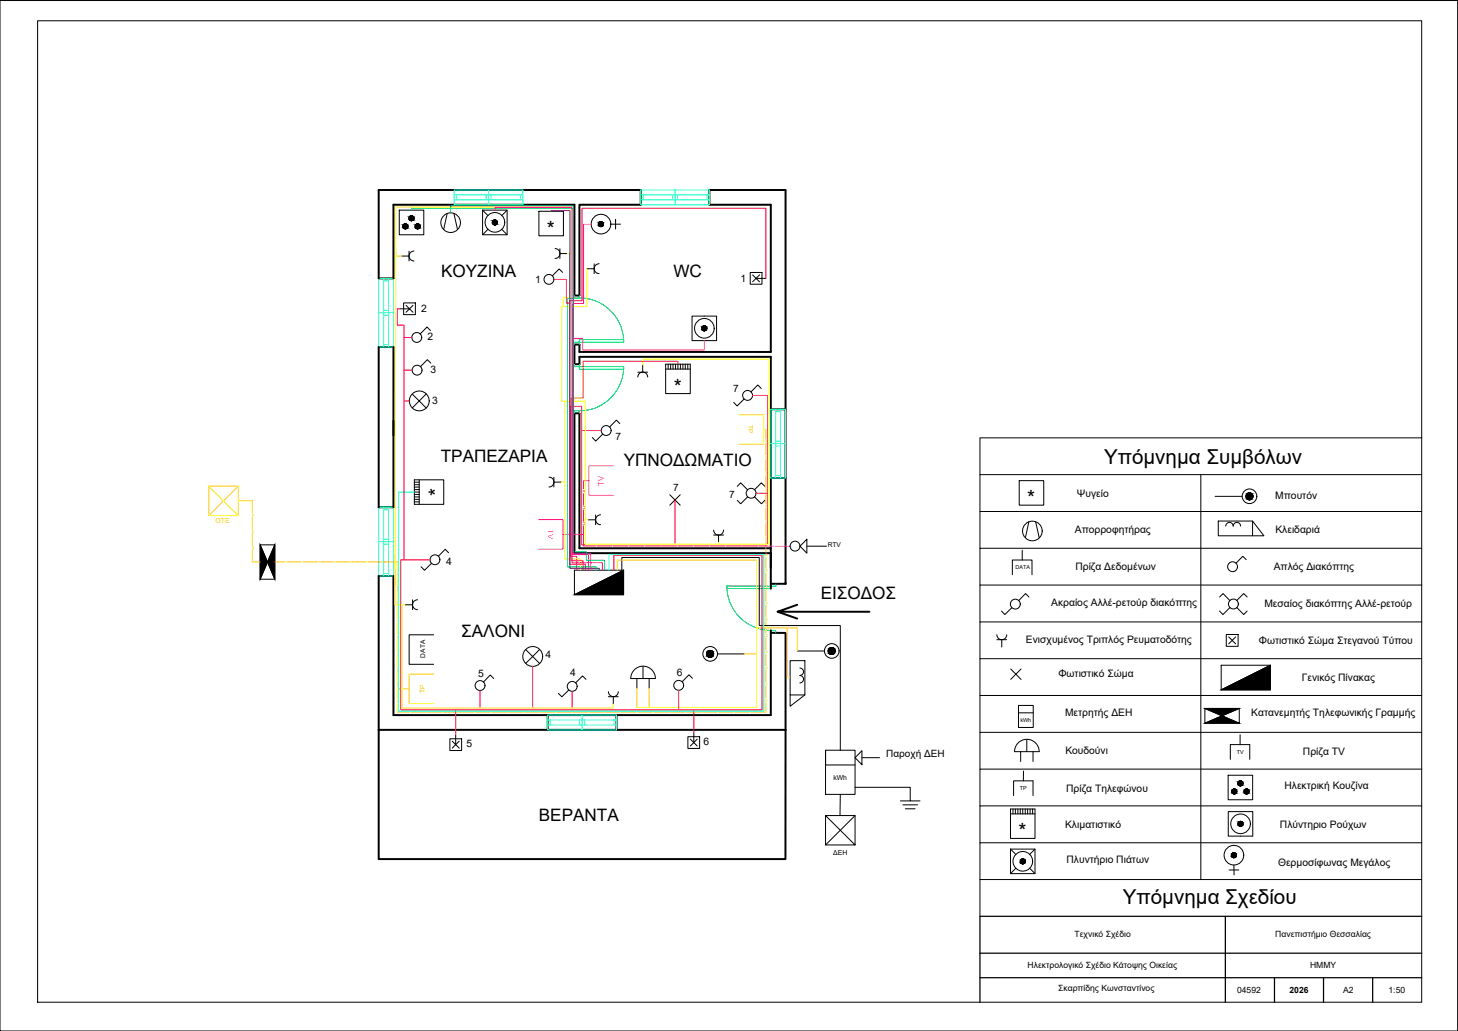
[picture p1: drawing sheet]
<svg xmlns="http://www.w3.org/2000/svg" width="594mm" height="420mm" viewBox="0 0 594 420" stroke-linecap="round" stroke-linejoin="round" font-family="sans-serif">
<!-- layer: plaisio -->
<path d="M0 .2h593.9v420h-593.9zM15.3 8.5h564v399.9h-564z" fill="none" stroke="#000" stroke-width=".41"/>
<!-- layer: walls -->
<g fill="none" stroke="#000" stroke-width=".8">
<path d="M154.3 77.4h106.8v6h-25v37h-2v-37h-73.8v30.1h-6zM154.3 141.4h6v65.3h-6zM314.1 166.8h6M314.1 194.8h6M314.1 223.4h-78v-55h-2v57h80M314.2 237.9h6M320.1 237.9v-160.5h-31v6h25v60h-78v-3h-2v8h2v-3h78v94.5M314.1 257.9h6v39.5M314.1 256.9v34.5h-153.8v-56.7h-6v62.7M316.9 249.3l7.9 2.8M324.8 246.5l-7.9 2.8h37.3M154.3 297.4v52.7h165.7l.1-52.7"/>
<path d="M154.3 297.4h165.8M223.2 291.4v6M251.2 291.4v6"/>
</g>
<!-- layer: opening -->
<path d="M234.1 120.4v1.1h2v-1.1M236.1 138.4h18v1h-18zM236.1 121.4a18 18 0 0 1 18 18M234.1 148.4v1h2v-1M234.1 140.4v-1h2v1M236.1 149.4h18v1.1h-18zM254.1 149.4a18 18 0 0 1-18 18M234.1 168.4v-1h2v1M296.2 238.8l18 .1v1l-18-.1zM296.2 238.8a18 18 0 0 0 17.9 18.1M314.2 237.9v1h2v-1M314.1 257.9v-1h2v1" fill="none" stroke="#0f0" stroke-width=".41"/>
<!-- layer: windows -->
<g fill="none" stroke="#0ff" stroke-width=".41">
<path d="M185.1 77.4h28v6h-28zM185.1 79.4h28M186.1 79.4v2M198.1 79.4v2M199.1 77.4v6M200.1 79.4v2M212.1 79.4v2M261.1 77.4h28v6h-28zM261.1 79.4h28M262.1 79.4v2M274.1 79.4v2M275.1 77.4v6"/>
<path d="M276.1 79.4v2M288.1 79.4v2M185.1 81.4h28M261.1 81.4h28M154.3 113.5h6v27.9h-6zM156.3 113.5v27.9M156.3 114.4h2M158.3 113.5v27.9M154.3 127.4h6M156.3 126.4h2M156.3 128.4h2M156.3 140.4h2"/>
<path d="M314.1 166.8h6v28h-6zM316.1 167.8h2M316.1 166.8v28M316.1 179.8h2M318.1 166.8v28M314.1 180.8h6M316.1 193.8h2M316.1 181.8h2M154.3 206.7h6v28h-6zM156.3 206.7v28M156.3 207.7h2M156.3 219.7h2"/>
<path d="M158.3 206.7v28M154.3 220.7h6M156.3 233.7h2M156.3 221.7h2M223.2 291.4h28v6h-28zM223.2 295.4h28M223.2 293.4h28M224.2 293.4v2M236.2 293.4v2M237.2 291.4v6M238.2 293.4v2M250.2 293.4v2"/>
</g>
<!-- layer: ypominma -->
<path d="M499.3 373.4v35M579.3 373.4h-180v35M399.3 388.5h180M399.3 398.4h180M519.3 398.4v10M539.3 398.4v10M559.3 398.4v10" fill="none" stroke="#000" stroke-width=".51"/>
<!-- layer: 0 -->
<g fill="none" stroke="#000" stroke-width=".41">
<path d="M162.7 85.6h10v10.1h-10zM182.2 87l-1.4 6.6M185 87l1.4 6.6M196.6 85.6h10v10.1h-10zM196.6 85.6l2.2 2.2M198.8 93.5l-2.2 2.2M204.5 93.5l2.1 2.2M206.6 85.6l-2.1 2.2M219.6 86.1h10v10h-10zM248.8 91.4h4M250.8 89.4v3.9M163.7 104.4h3"/>
<path d="M166.7 102.4v3.9M168.7 102.3a2.01 2.01 0 0 0-2 2 2.01 2.01 0 0 0 2 2M226.2 101.3a2.01 2.01 0 0 1 2 2 2.01 2.01 0 0 1-2 2M228.1 101.3v4M228.1 103.3h3M229.2 111l-1.4-1.4-2.8 2.8M239.1 109.5h3M242.1 107.5v4M244.1 107.5a2.01 2.01 0 0 0-2 2 2.01 2.01 0 0 0 2 2M305.7 111h4.8v4.8h-4.8zM306.7 112l1.4 1.5 1.4-1.5M306.7 114.9l1.4-1.4 1.4 1.4"/>
<path d="M308.1 113.5h4M162.9 125.9h4M164.5 123.4h4.7v4.8h-4.7zM165.4 124.4l1.5 1.5 1.4-1.5M165.4 127.3l1.5-1.4 1.4 1.4M175.4 134.7l-1.4-1.4-2.8 2.8M282 128.8h10v10h-10zM175.6 148l-1.5-1.4-2.8 2.8M259.9 153.6a2.01 2.01 0 0 1 2-2 2.01 2.01 0 0 1 2 2M259.9 151.7h4M261.9 148.7v3M271.2 148.4h10.1v12h-10.1z"/>
<path d="M271.2 150.4h10.1M272.2 148.4v2M273.3 148.4v2M274.2 148.4v2M275.3 148.4v2M276.2 148.4v2M277.2 148.4v2M278.3 148.4v2M279.2 148.4v2M280.2 148.4v2M308.1 143.4h6M310.2 158.3l-1.4-1.4-2.8 2.8"/>
<path d="M168 166.2l2.8-2.8 2.9 2.9M173.7 160.5l-2.9 2.9-2.8-2.8M245.6 176.9l-2.9 2.8-1.4-1.4M252.6 172.6l-1.4-1.4-2.8 2.8M303.2 162.6l-2.8 2.8-1.4-1.4M579.3 178.4h-180v15M168.8 195.5h12v10h-12zM168.8 196.5h2M168.8 197.5h2M168.8 198.5h2M168.8 199.5h2M170.8 195.5v10"/>
<path d="M223.7 194.4a2.01 2.01 0 0 1 2 2 2.01 2.01 0 0 1-2 2.1M225.7 196.5h3M225.7 194.5v4M234.1 185.4v40M300.4 198.2l1.4-1.4 2.8 2.8M311.6 198.2l-1.4-1.4-2.8 2.8M415.3 195.9h10v10h-10zM489.3 193.4v165M579.3 193.4h-180v15M168.8 200.5h2M168.8 201.5h2M168.8 202.5h2"/>
<path d="M168.8 203.5h2M168.8 204.5h2M239.7 211.8h3M242.7 209.8v4M244.7 209.8a2.01 2.01 0 0 0-2 2 2.01 2.01 0 0 0 2 2M272.9 201.6l2.1 2.2 2.2-2.2M272.9 205.9l2.1-2.1 2.2 2.1M290.8 216a2.01 2.01 0 0 0 2 2.1 2.01 2.01 0 0 0 2-2.1M290.8 218.1h4M292.8 218.1v3M304.6 202.5l-2.8 2.8-1.4-1.4M307.4 202.5l2.9 2.8 1.4-1.4"/>
<path d="M328.8 219.8v5.6l-2.8-2.8zM419.2 212.6l-1.4 6.6M422 212.6l1.5 6.6M495.1 202.3h11M496.4 212.3h14v6.1h-14zM499.4 214.4a1.5 1.5 0 0 1 1.6-1.5 1.5 1.5 0 0 1 1.5 1.5 1.52 1.52 0 0 1 1.5-1.5 1.52 1.52 0 0 1 1.5 1.5M510.4 212.3l4.6 6.1h-4.6M579.3 208.4h-180v15M106 222l6 14.1M112 222l-6 14.1v-14.1h6v14.1h-6M175.8 229.6l-2.8 2.8-1.4-1.4M182.8 225.3l-1.4-1.4-2.8 2.8"/>
<path d="M234.1 232.4h20v10h-20zM253.4 232.4v-5.2h56v27.7h33v50.8M254.1 232.4l-20 10M328.8 222.6h8M412.5 234.2v-6h8v6M416.5 224.2v4M507.8 228.1l-1.4-1.4-2.8 2.8M579.3 238.4h-180v15M579.3 223.4h-180v15M165.1 246.5h3M168.1 244.4v4.1M170.1 244.4a2.01 2.01 0 0 0-2 2 2.01 2.01 0 0 0 2 2.1"/>
<path d="M176.7 258.7h-10v12h10M406.2 258.7a2.01 2.01 0 0 0 2 2 2.01 2.01 0 0 0 2-2M412.3 247.7l-2.9 2.7-1.3-1.4M419.3 243.3l-1.4-1.4-2.8 2.9M496.9 243.3l1.4-1.4 2.8 2.9M499.7 258.6h4.8v4.8h-4.8zM500.6 259.5l1.5 1.5 1.4-1.4M501.1 247.6l-2.8 2.8-1.4-1.4M504 247.6l2.8 2.8 1.4-1.4M508.2 243.3l-1.5-1.4-2.8 2.8M579.3 253.4h-180v15M201.2 276.5l-1.4-1.4-2.8 2.9"/>
<path d="M214.2 270.3l2.8-2.8 2.9 2.9M219.9 264.7l-2.9 2.8-2.8-2.8M238.8 276.9l-1.4-1.4-2.9 2.8M257 276.5a5 5 0 0 1 5-5 5 5 0 0 1 5 5M257 276.5h10M259.5 276.5v4M262 271.5v5M264.5 276.5v4M282.2 276.4l-1.5-1.4-2.8 2.9M292.4 266.5h10.9M321.9 269.2h6.1v14h-6.1zM324.9 265.3h11"/>
<path d="M325.9 272.2a1.5 1.5 0 0 1 1.5 1.5 1.5 1.5 0 0 1-1.5 1.6M325.9 275.3a1.5 1.5 0 0 1 1.5 1.5 1.5 1.5 0 0 1-1.5 1.5M406.2 260.7h4M408.2 260.7v3M411.8 272.6l2.1 2.1 2.2-2.1M411.8 276.9l2.1-2.2 2.2 2.2M497.6 271.1h20v10h-20zM500.6 262.4l1.5-1.4 1.4 1.4M517.6 271.1l-20 10M579.3 268.4h-180v15M185.7 299.5v3.9M231.8 281.2l-2.9 2.8-1.4-1.4"/>
<path d="M247.9 283.9h4M247.9 281.9a2.01 2.01 0 0 0 2 2 2.01 2.01 0 0 0 2-2M249.9 283.9v3M282.7 298.6v4M321.9 283.2v4.6l6.1-4.6M415 290.5h6M415 287.5h6v9h-6zM490.9 288.7v6h14.1v-6h-14.1l14.1 6M505 288.7l-14.1 6M505.3 299.4v4M579.3 298.5h-180v14.9M579.3 283.4h-180v15.1"/>
<path d="M183.3 301.1h4.8v4.8h-4.8zM184.3 302l1.4 1.4 1.4-1.4M184.3 304.9l1.4-1.5 1.4 1.5M280.3 300.2h4.8v4.8h-4.8zM281.3 301.2l1.4 1.4 1.4-1.4M281.3 304l1.4-1.4 1.4 1.4M336.4 305.7h12v18h-12zM336.4 305.7v6h12M351.2 305.9v5.7l-2.8-2.8zM351.2 308.8h7.2M414.6 303.1a5 5 0 0 1 5.5-1.5 5 5 0 0 1 3.3 4.7h-10l.3-1.7zM415.9 306.3v4"/>
<path d="M417 314.2v4M418.4 301.3v5M420.9 306.3v4M500.4 315.9h10v10h-10zM501.3 309.5v-6.1h7.9v6.1M579.3 313.4h-180v15M336.4 332.4v11.9h12v-11.9h-12l12 11.9M342.4 323.7l-.1 8.6M348.4 320.8h22.5v5.6h4M348.4 332.4l-12 11.9M366.9 326.4h4M367.9 328h6"/>
<path d="M368.9 329.6h4M411.7 329.7h10v12h-10zM411.7 331.7h10M412.7 329.7v2M413 324.2v-6h7.9v6M413.7 329.7v2M414.7 329.7v2M415.7 329.7v2M416.7 329.7v2M417.7 329.7v2M418.7 329.7v2M419.7 329.7v2"/>
<path d="M420.8 329.7v2M500.5 330.8h10v9.9h-10zM579.3 328.4h-180v15.1M411.7 346h10v10h-10zM411.7 346l2.2 2.2M413.9 353.9l-2.2 2.1M419.6 353.9l2.1 2.1M421.7 346l-2.1 2.2M500.8 354.5h4M502.8 352.6v3.9M579.3 358.4h-180v15M579.3 343.5h-180v14.9"/>
<circle cx="165.2" cy="92.2" r=".99"/>
<circle cx="167.7" cy="88.9" r=".99"/>
<circle cx="170.2" cy="92.2" r=".99"/>
<circle cx="183.6" cy="90.7" r="4"/>
<circle cx="201.7" cy="90.6" r="4"/>
<circle cx="201.7" cy="90.6" r=".99"/>
<circle cx="244.9" cy="91.3" r="4"/>
<circle cx="244.9" cy="91.3" r=".99"/>
<circle cx="223.7" cy="113.9" r="2.01"/>
<circle cx="169.8" cy="137.5" r="2.01"/>
<circle cx="287" cy="133.8" r="4"/>
<circle cx="287" cy="133.8" r=".99"/>
<circle cx="169.9" cy="150.9" r="2.01"/>
<circle cx="170.8" cy="163.4" r="4"/>
<circle cx="247" cy="175.5" r="2.01"/>
<circle cx="304.6" cy="161.1" r="2.01"/>
<circle cx="306" cy="201" r="2.01"/>
<circle cx="420.6" cy="216.4" r="4"/>
<circle cx="509.1" cy="202.2" r="2.98"/>
<circle cx="509.1" cy="202.2" r="1.42"/>
<circle cx="177.2" cy="228.1" r="2.01"/>
<circle cx="324" cy="222.6" r="2.01"/>
<circle cx="502.2" cy="230.9" r="2.01"/>
<circle cx="413.7" cy="246.2" r="2.01"/>
<circle cx="502.6" cy="246.1" r="2.01"/>
<circle cx="195.6" cy="279.4" r="2.01"/>
<circle cx="217.1" cy="267.5" r="4"/>
<circle cx="233.2" cy="279.7" r="2.01"/>
<circle cx="276.5" cy="279.3" r="2.01"/>
<circle cx="289.4" cy="266.5" r="2.98"/>
<circle cx="289.4" cy="266.5" r="1.42"/>
<circle cx="338.9" cy="265.3" r="2.98"/>
<circle cx="338.9" cy="265.3" r="1.42"/>
<circle cx="505.4" cy="319.2" r=".99"/>
<circle cx="502.9" cy="322.5" r=".99"/>
<circle cx="505.5" cy="335.7" r="4"/>
<circle cx="505.5" cy="335.7" r=".99"/>
<circle cx="507.9" cy="322.5" r=".99"/>
<circle cx="416.8" cy="351" r="4"/>
<circle cx="416.8" cy="351" r=".99"/>
<circle cx="502.8" cy="348.5" r="4"/>
<circle cx="502.8" cy="348.5" r=".99"/>
</g>
<g fill="#000" stroke="#000" stroke-width=".41">
<path d="M106 222l3 7h-3zM106 229h3l-3 7.1zM109 229h3v7.1zM112 222v7h-3zM234.1 242.4l20-10v10zM497.6 281.1l20-10v10zM490.9 288.7h14.1l-7.1 3zM490.9 294.7l7-3 7.1 3z"/>
<path d="M165.1 91.3h.3zM164.9 91.3h.5z"/>
<path d="M164.9 91.3l.7 .1zM164.7 91.4h.9z"/>
<path d="M164.9 93.2h.5zM164.9 93.2l.4 .1z"/>
<path d="M164.7 91.4h1.1zM164.5 91.4h1.3z"/>
<path d="M164.7 93.1h.9zM164.7 93.1l.7 .1z"/>
<path d="M164.5 91.4l1.4 .2zM164.4 91.6h1.5z"/>
<path d="M164.5 93h1.3zM164.5 93l1.1 .1z"/>
<path d="M164.4 91.6l1.6 .1zM164.4 91.6l1.6 .1z"/>
<path d="M164.4 92.9h1.5zM164.4 92.9l1.4 .1z"/>
<path d="M164.3 91.7l1.8 .2zM164.3 91.7l1.8 .2z"/>
<path d="M164.3 92.8h1.7zM164.3 92.8l1.6 .1z"/>
<path d="M164.3 91.9l1.9 .2zM164.3 91.9l1.9 .2z"/>
<path d="M164.3 92.6h1.8zM164.3 92.6l1.7 .2z"/>
<path d="M164.2 92.1l2 .1zM164.2 92.1l2 .1z"/>
<path d="M164.2 92.2l2 .3v-.3zM164.2 92.2l2 .3h-2z"/>
<path d="M164.2 92.5h2zM164.2 92.5l1.9 .1z"/>
<path d="M167.6 88h.3zM167.4 88h.5z"/>
<path d="M167.4 88l.7 .1zM167.2 88.1h.9z"/>
<path d="M167.4 89.9h.5zM167.4 89.9l.4 .1z"/>
<path d="M167.2 88.1h1.1zM167.1 88.1h1.2z"/>
<path d="M167.2 89.8h.9zM167.2 89.8l.7 .1z"/>
<path d="M167.1 88.1l1.3 .2zM166.9 88.3h1.5z"/>
<path d="M167.1 89.7h1.2zM167.1 89.7l1 .1z"/>
<path d="M166.9 88.3l1.6 .1zM166.9 88.3l1.6 .1z"/>
<path d="M166.9 89.6h1.5zM166.9 89.6l1.4 .1z"/>
<path d="M166.8 88.4l1.8 .2zM166.8 88.4l1.8 .2z"/>
<path d="M166.8 89.5h1.7zM166.8 89.5l1.6 .1z"/>
<path d="M166.8 88.6l1.9 .2zM166.8 88.6l1.9 .2z"/>
<path d="M166.8 89.3h1.8zM166.8 89.3l1.7 .2z"/>
<path d="M166.7 88.8l2 .1zM166.7 88.8l2 .1z"/>
<path d="M166.7 88.9l2 .3v-.3zM166.7 88.9l2 .3h-2z"/>
<path d="M166.7 89.2h2zM166.7 89.2l1.9 .1z"/>
<path d="M170.1 91.3h.3zM169.9 91.3h.5z"/>
<path d="M169.9 91.3l.7 .1zM169.7 91.4h.9z"/>
<path d="M169.9 93.2h.5zM169.9 93.2l.4 .1z"/>
<path d="M169.7 91.4h1.1zM169.6 91.4h1.2z"/>
<path d="M169.7 93.1h.9zM169.7 93.1l.7 .1z"/>
<path d="M169.6 91.4l1.3 .2zM169.4 91.6h1.5z"/>
<path d="M169.6 93h1.2zM169.6 93l1 .1z"/>
<path d="M169.4 91.6l1.6 .1zM169.4 91.6l1.6 .1z"/>
<path d="M169.4 92.9h1.5zM169.4 92.9l1.4 .1z"/>
<path d="M169.3 91.7l1.8 .2zM169.3 91.7l1.8 .2z"/>
<path d="M169.3 92.8h1.7zM169.3 92.8l1.6 .1z"/>
<path d="M169.2 91.9l2 .2zM169.2 91.9l2 .2z"/>
<path d="M169.2 92.6h1.9zM169.2 92.6l1.8 .2z"/>
<path d="M169.2 92.1l2 .1zM169.2 92.1l2 .1z"/>
<path d="M169.2 92.2l2 .3v-.3zM169.2 92.2l2 .3h-2z"/>
<path d="M169.2 92.5h2zM169.2 92.5l1.9 .1z"/>
<path d="M201.5 89.7h.4zM201.4 89.7h.5z"/>
<path d="M201.4 89.7h.7zM201.2 89.7h.9z"/>
<path d="M201.4 91.6h.5zM201.4 91.6l.3 .1z"/>
<path d="M201.2 89.7l1 .2zM201 89.9h1.2z"/>
<path d="M201.2 91.6h.9zM201.2 91.6h.7z"/>
<path d="M201 89.9l1.4 .1zM200.9 90h1.5z"/>
<path d="M201 91.4h1.2zM201 91.4l1.1 .2z"/>
<path d="M200.9 90l1.6 .1zM200.9 90l1.6 .1z"/>
<path d="M200.9 91.3h1.5zM200.9 91.3l1.3 .1z"/>
<path d="M200.8 90.1l1.8 .2zM200.8 90.1l1.8 .2z"/>
<path d="M200.8 91.2h1.7zM200.8 91.2l1.6 .1z"/>
<path d="M200.7 90.3l1.9 .2zM200.7 90.3l1.9 .2z"/>
<path d="M200.7 91h1.9zM200.7 91l1.8 .2z"/>
<path d="M200.7 90.5l1.9 .1zM200.7 90.5l1.9 .1z"/>
<path d="M200.7 90.8h1.9zM200.7 90.8l1.9 .2z"/>
<path d="M200.6 90.6l2 .2v-.2zM200.6 90.6l2 .2h-1.9z"/>
<path d="M244.7 90.3l.4 .1zM244.6 90.4h.5z"/>
<path d="M244.6 90.4l.7 .1zM244.4 90.5h.9z"/>
<path d="M244.6 92.3h.5zM244.6 92.3h.3z"/>
<path d="M244.4 90.5l1 .1zM244.2 90.6h1.2z"/>
<path d="M244.4 92.2h.9zM244.4 92.2l.7 .1z"/>
<path d="M244.2 90.6l1.4 .1zM244.2 90.6l1.4 .1z"/>
<path d="M244.2 92.2h1.2zM244.2 92.2h1.1z"/>
<path d="M244.1 90.7l1.6 .1zM244 90.8h1.7z"/>
<path d="M244.1 92h1.5zM244.1 92l1.3 .2z"/>
<path d="M244 90.8l1.8 .2zM244 90.8l1.8 .2z"/>
<path d="M244 91.9h1.7zM244 91.9l1.6 .1z"/>
<path d="M243.9 91l1.9 .2v-.2zM243.9 91l1.9 .2h-2z"/>
<path d="M243.9 91.7h1.9zM243.9 91.7l1.8 .2z"/>
<path d="M243.8 91.2l2 .2zM243.8 91.2l2 .2z"/>
<path d="M243.8 91.4l2 .1zM243.8 91.4l2 .1z"/>
<path d="M243.8 91.5h2zM243.8 91.5l2 .2z"/>
<path d="M286.9 132.8h.4zM286.7 132.8h.6z"/>
<path d="M286.7 132.8l.7 .1zM286.6 132.9h.8z"/>
<path d="M286.7 134.8h.6zM286.7 134.8h.4z"/>
<path d="M286.6 132.9l1 .1zM286.4 133h1.2z"/>
<path d="M286.6 134.7h.8zM286.6 134.7l.7 .1z"/>
<path d="M286.4 133l1.3 .1zM286.3 133.1h1.4z"/>
<path d="M286.4 134.6h1.2zM286.4 134.6l1 .1z"/>
<path d="M286.3 133.1l1.5 .2zM286.3 133.1l1.5 .2z"/>
<path d="M286.3 134.5h1.4zM286.3 134.5l1.3 .1z"/>
<path d="M286.1 133.3l1.8 .1zM286.1 133.3l1.8 .1z"/>
<path d="M286.1 134.3h1.7zM286.1 134.3l1.6 .2z"/>
<path d="M286 133.4l2 .2zM286 133.4l2 .2z"/>
<path d="M286 134.2h1.9zM286 134.2l1.8 .1z"/>
<path d="M286 133.6l2 .2v-.2zM286 133.6l2 .2h-2z"/>
<path d="M286 134h2zM286 134l1.9 .2z"/>
<path d="M286 133.8h2zM286 133.8l2 .2z"/>
<path d="M509 200.9h.5zM508.7 200.9h.8z"/>
<path d="M508.7 200.9l1 .1zM508.5 201h1.2z"/>
<path d="M508.7 203.6h.8zM508.7 203.6l.5 .1z"/>
<path d="M508.5 201l1.4 .2zM508.3 201.2h1.6z"/>
<path d="M508.5 203.5h1.2zM508.5 203.5l1 .1z"/>
<path d="M508.3 201.2l1.8 .1zM508.3 201.2l1.8 .1h-2z"/>
<path d="M508.3 203.4h1.6zM508.3 203.4l1.4 .1z"/>
<path d="M508.1 201.3l2.2 .2zM508.1 201.3l2.2 .2h-2.4z"/>
<path d="M508.1 203.2h2zM508.1 203.2l1.8 .2z"/>
<path d="M507.9 201.5l2.5 .3zM507.9 201.5l2.5 .3h-2.6z"/>
<path d="M507.9 203l2.2 .2 .2-.2zM507.9 203l2.2 .2z"/>
<path d="M507.8 201.8l2.7 .2-.1-.2zM507.8 201.8l2.7 .2h-2.8z"/>
<path d="M507.8 202.8l2.5 .2 .1-.2zM507.8 202.8l2.5 .2z"/>
<path d="M507.7 202l2.8 .3v-.3zM507.7 202l2.8 .3h-2.8z"/>
<path d="M507.7 202.3l2.8 .2v-.2zM507.7 202.3l2.8 .2h-2.8z"/>
<path d="M507.7 202.5l2.7 .3 .1-.3zM507.7 202.5l2.7 .3h-2.6z"/>
<path d="M289.2 265.1h.5zM289 265.1h.7z"/>
<path d="M289 265.1l.9 .1zM288.7 265.2h1.2z"/>
<path d="M289 267.8h.7zM289 267.8h.5z"/>
<path d="M288.7 265.2l1.5 .1zM288.5 265.3h1.7z"/>
<path d="M288.7 267.7h1.2zM288.7 267.7l1 .1z"/>
<path d="M288.5 265.3l1.9 .2zM288.3 265.5h2.1z"/>
<path d="M288.5 267.6h1.7zM288.5 267.6l1.4 .1z"/>
<path d="M288.3 265.5l2.2 .2zM288.3 265.5l2.2 .2h-2.4z"/>
<path d="M288.3 267.4h2.1zM288.3 267.4l1.9 .2z"/>
<path d="M288.1 265.7l2.5 .3-.1-.3zM288.1 265.7l2.5 .3h-2.6z"/>
<path d="M288.1 267.2l2.3 .2 .1-.2zM288.1 267.2l2.3 .2z"/>
<path d="M288 266l2.7 .2-.1-.2zM288 266l2.7 .2h-2.7z"/>
<path d="M288 267l2.5 .2 .1-.2zM288 267l2.5 .2h-2.4z"/>
<path d="M288 266.2l2.7 .3v-.3zM288 266.2l2.7 .3h-2.7z"/>
<path d="M288 266.7l2.6 .3 .1-.3zM288 266.7l2.6 .3h-2.6z"/>
<path d="M288 266.5l2.7 .2v-.2zM288 266.5l2.7 .2h-2.7z"/>
<path d="M338.8 263.9h.5zM338.5 263.9h.8z"/>
<path d="M338.5 263.9l1 .1zM338.2 264h1.3z"/>
<path d="M338.5 266.7h.8zM338.5 266.7h.5z"/>
<path d="M338.2 264l1.5 .2zM338 264.2h1.7z"/>
<path d="M338.2 266.6h1.3zM338.2 266.6l1.1 .1z"/>
<path d="M338 264.2l1.9 .2zM337.8 264.4h2.1z"/>
<path d="M338 266.4h1.7zM338 266.4l1.5 .2z"/>
<path d="M337.8 264.4l2.3 .2zM337.8 264.4l2.3 .2h-2.4z"/>
<path d="M337.8 266.2h2.1zM337.8 266.2l1.9 .2z"/>
<path d="M337.7 264.6l2.4 .2v-.2zM337.7 264.6l2.4 .2h-2.5z"/>
<path d="M337.7 266l2.2 .2 .2-.2zM337.7 266l2.2 .2z"/>
<path d="M337.6 264.8l2.6 .2-.1-.2zM337.6 264.8l2.6 .2h-2.7z"/>
<path d="M337.6 265.8l2.5 .2v-.2zM337.6 265.8l2.5 .2h-2.4z"/>
<path d="M337.5 265l2.8 .3-.1-.3zM337.5 265l2.8 .3h-2.8z"/>
<path d="M337.5 265.6l2.6 .2 .1-.2zM337.5 265.6l2.6 .2h-2.5z"/>
<path d="M337.5 265.3l2.7 .3 .1-.3zM337.5 265.3l2.7 .3h-2.7z"/>
<path d="M505.3 318.3h.4zM505.1 318.3h.6z"/>
<path d="M505.1 318.3h.7zM505 318.3h.8z"/>
<path d="M505 318.3l1 .1zM504.8 318.4h1.2z"/>
<path d="M504.8 318.4l1.3 .2zM504.7 318.6h1.4z"/>
<path d="M504.7 318.6l1.6 .1zM504.7 318.6l1.6 .1z"/>
<path d="M504.7 319.9h1.4zM504.7 319.9l1.3 .1z"/>
<path d="M504.6 318.7l1.7 .2zM504.6 318.7l1.7 .2z"/>
<path d="M504.6 319.8h1.7zM504.6 319.8l1.5 .1z"/>
<path d="M504.5 318.9l1.9 .2zM504.5 318.9l1.9 .2z"/>
<path d="M504.5 319.6h1.8zM504.5 319.6l1.8 .2z"/>
<path d="M504.4 319.1l2 .1zM504.4 319.1l2 .1z"/>
<path d="M504.4 319.4h2zM504.4 319.4l1.9 .2z"/>
<path d="M504.4 319.2l2 .2v-.2zM504.4 319.2l2 .2h-2z"/>
<path d="M502.8 321.6h.4zM502.6 321.6h.6z"/>
<path d="M502.6 321.6h.7zM502.5 321.6h.8z"/>
<path d="M502.6 323.5h.6zM502.6 323.5l.4 .1z"/>
<path d="M502.5 321.6l1 .1zM502.3 321.7h1.2z"/>
<path d="M502.5 323.4h.8zM502.5 323.4l.7 .1z"/>
<path d="M502.3 321.7l1.3 .2zM502.2 321.9h1.4z"/>
<path d="M502.3 323.3h1.2zM502.3 323.3l1 .1z"/>
<path d="M502.2 321.9l1.6 .1zM502.2 321.9l1.6 .1z"/>
<path d="M502.2 323.2h1.4zM502.2 323.2l1.3 .1z"/>
<path d="M502.1 322l1.8 .2zM502.1 322l1.8 .2z"/>
<path d="M502.1 323.1h1.7zM502.1 323.1l1.5 .1z"/>
<path d="M502 322.2l1.9 .2zM502 322.2l1.9 .2z"/>
<path d="M502 322.9h1.9zM502 322.9l1.8 .2z"/>
<path d="M501.9 322.4l2 .1zM501.9 322.4l2 .1z"/>
<path d="M501.9 322.7h2zM501.9 322.7l2 .2z"/>
<path d="M501.9 322.5l2 .2v-.2zM501.9 322.5l2 .2h-2z"/>
<path d="M505.4 334.7l.4 .1zM505.2 334.8h.6z"/>
<path d="M505.1 320.2h.6zM505.1 320.2l.4 .1z"/>
<path d="M505.2 334.8l.7 .1zM505 334.9h.9z"/>
<path d="M505.2 336.7h.6zM505.2 336.7h.3z"/>
<path d="M505 320.1h.8zM505 320.1l.7 .1z"/>
<path d="M505 334.9h1.1zM504.9 334.9h1.2z"/>
<path d="M505 336.6h.9zM505 336.6l.8 .1z"/>
<path d="M504.8 320h1.2zM504.8 320l1 .1z"/>
<path d="M504.9 334.9l1.3 .2zM504.9 334.9l1.3 .2z"/>
<path d="M504.9 336.6h1.2zM504.9 336.6h1z"/>
<path d="M504.7 335.1l1.6 .1zM504.7 335.1l1.6 .1h-1.7z"/>
<path d="M504.7 336.4h1.5zM504.7 336.4l1.4 .2z"/>
<path d="M504.6 335.2l1.8 .2zM504.6 335.2l1.8 .2z"/>
<path d="M504.6 336.3h1.7zM504.6 336.3l1.6 .1z"/>
<path d="M504.5 335.4l1.9 .2v-.2zM504.5 335.4l1.9 .2h-1.9z"/>
<path d="M504.5 336.1h1.9zM504.5 336.1l1.8 .2z"/>
<path d="M504.5 335.6l2 .1zM504.5 335.6l2 .1z"/>
<path d="M504.5 335.9h1.9zM504.5 335.9l1.9 .2z"/>
<path d="M504.5 335.7h2zM504.5 335.7l1.9 .2z"/>
<path d="M507.8 321.6h.4zM507.7 321.6h.5z"/>
<path d="M507.7 321.6h.7zM507.4 321.6h1z"/>
<path d="M507.7 323.5h.5zM507.7 323.5l.3 .1z"/>
<path d="M507.4 321.6l1.1 .1zM507.3 321.7h1.2z"/>
<path d="M507.4 323.4h1zM507.4 323.4l.8 .1z"/>
<path d="M507.3 321.7l1.3 .2zM507.3 321.7l1.3 .2z"/>
<path d="M507.3 323.3h1.2zM507.3 323.3l1.1 .1z"/>
<path d="M507.2 321.9l1.6 .1zM507.2 321.9l1.6 .1h-1.7z"/>
<path d="M507.2 323.2h1.4zM507.2 323.2l1.3 .1z"/>
<path d="M507.1 322l1.7 .2zM507.1 322l1.7 .2z"/>
<path d="M507.1 323.1h1.7zM507.1 323.1l1.5 .1z"/>
<path d="M507 322.2l1.9 .2zM507 322.2l1.9 .2z"/>
<path d="M507 322.9h1.8zM507 322.9l1.8 .2z"/>
<path d="M506.9 322.4l2 .1zM506.9 322.4l2 .1z"/>
<path d="M506.9 322.7h2zM506.9 322.7l1.9 .2z"/>
<path d="M506.9 322.5l2 .2v-.2zM506.9 322.5l2 .2h-2z"/>
<path d="M416.6 350.1h.4zM416.5 350.1h.5z"/>
<path d="M416.5 350.1h.7zM416.3 350.1h.9z"/>
<path d="M416.5 352h.5zM416.5 352h.3z"/>
<path d="M416.3 350.1l1 .1zM416.1 350.2h1.2z"/>
<path d="M416.3 351.9h.9zM416.3 351.9l.7 .1z"/>
<path d="M416.1 350.2l1.4 .2zM416.1 350.2l1.4 .2z"/>
<path d="M416.1 351.8h1.2zM416.1 351.8l1.1 .1z"/>
<path d="M416 350.4l1.6 .1zM416 350.4l1.6 .1h-1.7z"/>
<path d="M416 351.7h1.5zM416 351.7l1.3 .1z"/>
<path d="M415.9 350.5l1.8 .2zM415.9 350.5l1.8 .2z"/>
<path d="M415.9 351.6h1.7zM415.9 351.6l1.6 .1z"/>
<path d="M415.8 350.7l1.9 .2zM415.8 350.7l1.9 .2z"/>
<path d="M415.8 351.4h1.9zM415.8 351.4l1.8 .2z"/>
<path d="M415.8 350.9l1.9 .1zM415.8 350.9l1.9 .1z"/>
<path d="M415.8 351.2l1.9 .2v-.2zM415.8 351.2l1.9 .2h-1.9z"/>
<path d="M415.8 351h1.9zM415.8 351l1.9 .2z"/>
<path d="M502.7 347.6h.3zM502.5 347.6h.5z"/>
<path d="M502.5 347.6h.7zM502.3 347.6h.9z"/>
<path d="M502.5 349.5h.5zM502.5 349.5h.3z"/>
<path d="M502.3 347.6l1 .1zM502.2 347.7h1.1z"/>
<path d="M502.3 349.4h.9zM502.3 349.4l.7 .1z"/>
<path d="M502.2 347.7l1.3 .2zM502.2 347.7l1.3 .2z"/>
<path d="M502.2 349.3h1.1zM502.2 349.3l1 .1z"/>
<path d="M502 347.9l1.6 .1zM502 347.9l1.6 .1h-1.7z"/>
<path d="M502 349.2h1.5zM502 349.2l1.3 .1z"/>
<path d="M501.9 348l1.8 .2zM501.9 348l1.8 .2z"/>
<path d="M501.9 349.1h1.7zM501.9 349.1l1.6 .1z"/>
<path d="M501.8 348.2l1.9 .2zM501.8 348.2l1.9 .2z"/>
<path d="M501.8 348.9h1.9zM501.8 348.9l1.8 .2z"/>
<path d="M501.8 348.4l2 .1zM501.8 348.4l2 .1z"/>
<path d="M501.8 348.7l1.9 .2v-.2zM501.8 348.7l1.9 .2h-1.9z"/>
<path d="M501.7 348.5h2.1zM501.7 348.5l2 .2z"/>
</g>
<!-- layer: TP -->
<path d="M301.2 169h9.9v12h-9.9M85.1 198.1h12v12h-12zM85.1 198.1l12 12M97.1 198.1l-12 12M251.5 232.4v-4.1h56.8v60h-48.8v-7.8M308.3 255.9h16.6v9.4M320.7 255.9v20.3h1.2M176.7 274.7h-10v12h10M303.3 266.5h5M264.5 280.5v7.8" fill="none" stroke="#ffbf00" stroke-width=".41"/>
<!-- layer: Layer2 -->
<g fill="none" stroke="#ffbf00" stroke-width=".41">
<path d="M311.1 175h1v3.9M312.1 179.5h.1M312.1 199.9h.1M312.1 199.3h.1M312.1 193.3h.1M312.1 192.7h.1M312.1 186.7h.1M312.1 186.1h.1M312.1 180.1h.1M312.1 180.7v4.8M312.1 187.3v4.8M312.1 193.9v4.8"/>
<path d="M97.1 204.1h5.7v5M102.8 209.7h.1M102.8 210.3h.1M102.8 216.3h.1M102.8 216.9h.1M102.8 210.9v4.8M102.8 217.5v4.8M312.1 219.7h.1M312.1 219.1h.1M312.1 213.1h.1M312.1 212.5h.1M312.1 206.5h.1"/>
<path d="M312.1 205.9h.1M312.1 200.5v4.8M312.1 207.1v4.8M312.1 213.7v4.8M102.8 222.9h.1M102.8 223.5h.1M102.8 224.1v4.9h3.2M112 229h4.2M116.9 229h.1M117.5 229h.1M118.1 229h4.8M123.5 229h.1"/>
<path d="M124.1 229h.1M124.7 229h4.8M130 229h.1M130.7 229h.1M131.3 229h4.8M136.7 229h.1M137.2 229h.1M137.9 229h4.8M143.3 229h.1M143.8 229h.1M144.5 229h4.8M149.9 229h.1"/>
<path d="M150.5 229h.1M151 229h4.9M156.5 229h.1M157.1 229h.1M157.6 229h4.3v3.3M161.9 232.9h.1M161.9 233.5h.1M161.9 239.5h.1M161.9 234.1v4.8M312.1 239.5h.1M312.1 238.9h.1M312.1 232.9h.1"/>
<path d="M312.1 232.3h.1M312.1 226.3h.1M312.1 225.7h.1M312.1 220.3v4.8M312.1 226.9v4.8M312.1 233.5v4.8M161.9 240.1h.1M161.9 246.1h.1M161.9 246.7h.1M161.9 252.7h.1M161.9 253.3h.1M161.9 259.3h.1"/>
<path d="M161.9 259.9h.1M161.9 240.7v4.8M161.9 247.3v4.8M161.9 253.9v4.8M312.1 259.3h.1M312.1 258.7h.1M312.1 252.7h.1M312.1 252.1h.1M312.1 246.1h.1M312.1 245.5h.1M312.1 240.1v4.8M312.1 246.7v4.8"/>
<path d="M312.1 253.3v4.8M312.1 259.9v4.8M161.9 265.9h.1M161.9 266.5h.1M161.9 272.5h.1M161.9 273.1h.1M161.9 279.1h.1M161.9 279.7h.1M161.9 260.5v4.8M161.9 267.1v4.8M161.9 273.7v4.8M312.1 279.1h.1"/>
<path d="M312.1 278.5h.1M312.1 272.5h.1M312.1 271.9h.1M312.1 265.9h.1M312.1 265.3h.1M312.1 266.5v4.8M312.1 273.1v4.8M312.1 279.7v4.8M161.9 285.7h.1M161.9 286.3h.1M161.9 286.9v3.3h4.9M161.9 280.3v4.8"/>
<path d="M161.9 280.7h4.8M167.4 290.2h.1M168 290.2h.1M168.6 290.2h4.8M174 290.2h.1M174.6 290.2h.1M175.2 290.2h4.8M180.6 290.2h.1M181.2 290.2h.1M181.8 290.2h4.8M187.2 290.2h.1M187.8 290.2h.1"/>
<path d="M188.4 290.2h4.8M193.8 290.2h.1M194.4 290.2h.1M195 290.2h4.8M200.4 290.2h.1M201 290.2h.1M201.6 290.2h4.8M207 290.2h.1M207.6 290.2h.1M208.2 290.2h4.8M213.6 290.2h.1M214.2 290.2h.1"/>
<path d="M214.8 290.2h4.8M220.2 290.2h.1M220.8 290.2h.1M221.4 290.2h4.8M226.8 290.2h.1M227.4 290.2h.1M228 290.2h4.8M233.4 290.2h.1M234 290.2h.1M234.6 290.2h4.8M240 290.2h.1M240.6 290.2h.1"/>
<path d="M241.2 290.2h4.8M246.6 290.2h.1M247.2 290.2h.1M247.8 290.2h4.8M253.2 290.2h.1M253.8 290.2h.1M254.4 290.2h4.8M259.8 290.2h.1M260.4 290.2h.1M261 290.2h4.8M266.4 290.2h.1M267 290.2h.1"/>
<path d="M267.6 290.2h4.8M273 290.2h.1M273.6 290.2h.1M274.2 290.2h4.8M279.6 290.2h.1M280.2 290.2h.1M280.8 290.2h4.8M286.2 290.2h.1M286.8 290.2h.1M287.4 290.2h4.8M292.8 290.2h.1M293.4 290.2h.1"/>
<path d="M294 290.2h4.8M299.4 290.2h.1M300 290.2h.1M300.6 290.2h4.8M306 290.2h.1M306.6 290.2h.1M312.1 286.3v3.9h-4.9M312.1 285.7h.1M312.1 285.1h.1"/>
</g>
<!-- layer: TV -->
<g fill="none" stroke="#f0f" stroke-width=".41">
<path d="M237.7 199.9h.1M239.9 195.9h-2.2v3.4M249.9 189.9h-10v11.9h10M219.5 211.8h9.9v12h-10M229.4 217.8h3.3M233.3 217.8h.1M233.8 217.8h.1M237.7 214.3v3.5h-3.3M237.7 213.7h.1M237.7 213.1h.1M237.7 207.1h.1M237.7 206.5h.1"/>
<path d="M237.7 200.5h.1M237.7 217.8v4.8h5M237.7 201.1v4.8M237.7 207.7v4.8M243.2 222.6h.1M243.8 222.6h.1M244.4 222.6h4.9M249.9 222.6h.1M250.4 222.6h.1M251 222.6h4.9M256.5 222.6h.1M257 222.6h.1"/>
<path d="M257.6 222.6h4.8M263.1 222.6h.1M263.7 222.6h.1M264.2 222.6h4.8M269.6 222.6h.1M270.3 222.6h.1M270.8 222.6h4.8M276.2 222.6h.1M276.9 222.6h.1M277.5 222.6h4.7M282.8 222.6h.1M283.4 222.6h.1"/>
<path d="M284.1 222.6h4.7M289.4 222.6h.1M290 222.6h.1M290.7 222.6h4.7M296 222.6h.1M296.6 222.6h.1M297.2 222.6h4.8M302.6 222.6h.1M303.2 222.6h.1M303.8 222.6h4.9M309.2 222.6h.1M309.8 222.6h.1"/>
<path d="M310.4 222.6h4.9M315.8 222.6h.1M316.4 222.6h.1M317 222.6h4.9"/>
</g>
<!-- layer: Layer3 -->
<g fill="none" stroke="#f00" stroke-width=".41">
<path d="M225.6 113.9h5.2v9.6h1.4M312.1 113.5v-28.6h-74.9v37.7h-5v107.4h6.3v2.4M162.9 125.9h-1v6.6h2.7v95.6M164.6 137.5h3.2M164.6 150.9h3.3M164.6 163.4h2.2M237 175.5h8M306.6 161.2h6.2v60.8h-75.8v-56.4h-4.8v61.1h2.7v5.7M275 203.8v18.2M308 201h4.8M175.2 228.1h-11.9v61.2h147.2v-63.1h-60.4v6.2M217 271.6v17.7"/>
<path d="M185.7 289.3v10.2M195.6 281.4v7.9M233.1 281.7v7.6M276.5 281.3v8M282.7 289.3v9.3"/>
</g>
<!-- layer: Layer4 -->
<path d="M161.2 102.4l-.2 144.1h4.1M231.1 103.3h1.1v18h-2.7v3.7M232.2 103.3l.4 .1v-19h-71.4v20h2.5M239.1 109.5v15.5h-10.2v38.5h1.2M261.9 148.7v-2.3h51.5v75.3h-75v-58.2h-8.3v64.3h6.4v4.6M228.7 196.5h1.4M238.4 211.8h1.3M292.8 221.1v.6M163.8 246.5v42h86.1v-1.6" fill="none" stroke="#ff0" stroke-width=".41"/>
<!-- layer: Layer5 -->
<path d="M276.2 148.4v-1.2h-38.6v15h-4.8v66.3h4.8v3.9" fill="none" stroke="#dd3700" stroke-width=".41"/>
<!-- layer: Layer6 -->
<path d="M240.8 91.4h-3v32.3h-4.4v102.3h6.3v6.4M287 138.8v3.8h-49.6v-4.7h-3.8v87.8h7.1v6.7" fill="none" stroke="#f0f" stroke-width=".41"/>
<!-- layer: Layer7 -->
<path d="M168.8 200.5h-6.4v89.3h148.8v-63.9h-63v6.5" fill="none" stroke="#0ff" stroke-width=".41"/>
<!-- layer: Layer3 -->
<path d="M167.7 85.6v-.7h65.8v36.8h-2.2v109.4h11.7v1.3" fill="none" stroke="#0f0" stroke-width=".41"/>
<!-- layer: Layer9 -->
<path d="M224.6 86.1v-.3h7.6v145.8h12v.8" fill="none" stroke="#00f" stroke-width=".41"/>
<!-- layer: Layer10 -->
<path d="M201.6 85.6v-1h31.5v144.7h12.3v3.1" fill="none" stroke="#ff00bf" stroke-width=".41"/>
<path d="M183.6 86.8v-2.9h50.1v141h5.2v3.4h7.5v4.1" fill="none" stroke="#0d0" stroke-width=".41"/>
<g font-size="8.4">
<text x="222.8" y="96.1">*</text>
<text x="274.5" y="160.4">*</text>
<text x="449.9" y="188.9">Υπόμνημα Συμβόλων</text>
<text x="180.8" y="202.2" transform="rotate(-90 180.8 202.2)">*</text>
<text x="418.5" y="205.9">*</text>
<text x="415" y="341.7">*</text>
<text x="457.5" y="368.4">Υπόμνημα Σχεδίου</text>
</g>
<g font-size="7">
<text x="179.7" y="113">KOYZINA</text>
<text x="274.4" y="112.9">WC</text>
<text x="179.6" y="188.3">ΤΡΑΠΕΖΑΡΙΑ</text>
<text x="254.1" y="189.9">ΥΠΝΟΔΩΜΑΤΙΟ</text>
<text x="334.4" y="244.3">ΕΙΣΟΔΟΣ</text>
<text x="187.9" y="259.4">ΣΑΛΟΝΙ</text>
<text x="219.5" y="334.6">ΒΕΡΑΝΤΑ</text>
</g>
<g font-size="4.2">
<text x="218.1" y="115.3">1</text>
<text x="301.7" y="114.9">1</text>
<text x="171.6" y="127.2">2</text>
<text x="174.2" y="138.6">2</text>
<text x="175.3" y="151.9">3</text>
<text x="176.1" y="164.8">3</text>
<text x="438.8" y="202.5">Ψυγείο</text>
<text x="519.6" y="203.5">Μπουτόν</text>
<text x="438" y="217.3">Απορροφητήρας</text>
<text x="519.7" y="217.2">Κλειδαριά</text>
<text x="181.8" y="230.4">4</text>
<text x="438.2" y="232.5">Πρίζα Δεδομένων</text>
<text x="519" y="232.1">Απλός Διακόπτης</text>
<text x="428.3" y="246.8">Ακραίος Αλλέ-ρετούρ διακόπτης</text>
<text x="515.2" y="247.3">Μεσαίος διακόπτης Αλλέ-ρετούρ</text>
<text x="418" y="262">Ενισχυμένος Τριπλός Ρευματοδότης</text>
<text x="513" y="262.5">Φωτιστικό Σώμα Στεγανού Τύπου</text>
<text x="222.2" y="268.3">4</text>
<text x="194.9" y="275.9">5</text>
<text x="232.3" y="275.3">4</text>
<text x="275.8" y="275.4">6</text>
<text x="431.2" y="276">Φωτιστικό Σώμα</text>
<text x="530.4" y="277.4">Γενικός Πίνακας</text>
<text x="434" y="291.6">Μετρητής ΔΕΗ</text>
<text x="509.8" y="291.6">Κατανεμητής Τηλεφωνικής Γραμμής</text>
<text x="190" y="304.5">5</text>
<text x="286.6" y="303.5">6</text>
<text x="434.1" y="307.5">Κουδούνι</text>
<text x="530.9" y="307.8">Πρίζα TV</text>
<text x="434.4" y="322.9">Πρίζα Τηλεφώνου</text>
<text x="523.4" y="321.5">Ηλεκτρική Κουζίνα</text>
<text x="434" y="337.4">Κλιματιστικό</text>
<text x="521.5" y="337.5">Πλύντηριο Ρούχων</text>
<text x="434.6" y="351.6">Πλυντήριο Πιάτων</text>
<text x="520.7" y="353">Θερμοσίφωνας Μεγάλος</text>
</g>
<g font-size="4.1">
<text x="298.7" y="159.9">7</text>
<text x="250.8" y="179.2">7</text>
<text x="274.2" y="200.2">7</text>
<text x="297.1" y="203.1">7</text>
<text x="361.1" y="308.6">Παροχή ΔΕΗ</text>
</g>
<g font-size="3.5">
<text x="437.9" y="381.8">Τεχνικό Σχέδιο</text>
<text x="519.6" y="381.8">Πανεπιστήμιο Θεσσαλίας</text>
<text x="418.7" y="394.3">Ηλεκτρολογικό Σχέδιο Κάτοψης Οικείας</text>
<text x="533.8" y="394.7">ΗΜΜΥ</text>
<text x="431.2" y="403.7">Σκαρπίδης Κωνσταντίνος</text>
<text x="504.1" y="404.5">04592</text>
<text x="525.4" y="404.7">2026</text>
<text x="547.2" y="404.7">A2</text>
<text x="565.8" y="404.7">1:50</text>
</g>
<g font-size="3.2" fill="#f0f">
<text x="246" y="198.1" transform="rotate(-90 246 198.1)">TV</text>
<text x="223.3" y="215.5" transform="rotate(90 223.3 215.5)">TV</text>
</g>
<text font-size="2.8" fill="#ffbf00" x="87.8" y="213.3">OTE</text>
<g font-size="2.8">
<text x="339.6" y="317.8">kWh</text>
<text x="339.5" y="348.2">ΔΕΗ</text>
</g>
<g font-size="2.7" fill="#ffbf00">
<text x="304.8" y="173.3" transform="rotate(90 304.8 173.3)">TP</text>
<text x="173.1" y="282.4" transform="rotate(-90 173.1 282.4)">TP</text>
</g>
<g font-size="2.7">
<text x="337.3" y="222.9">RTV</text>
<text x="173.2" y="268" transform="rotate(-90 173.2 268)">DATA</text>
</g>
<g font-size="2.2">
<text x="413.8" y="231.9">DATA</text>
<text x="415.8" y="294.3">kWh</text>
<text x="503.9" y="307.1">TV</text>
<text x="415.5" y="321.8">ΤΡ</text>
</g>
</svg>
